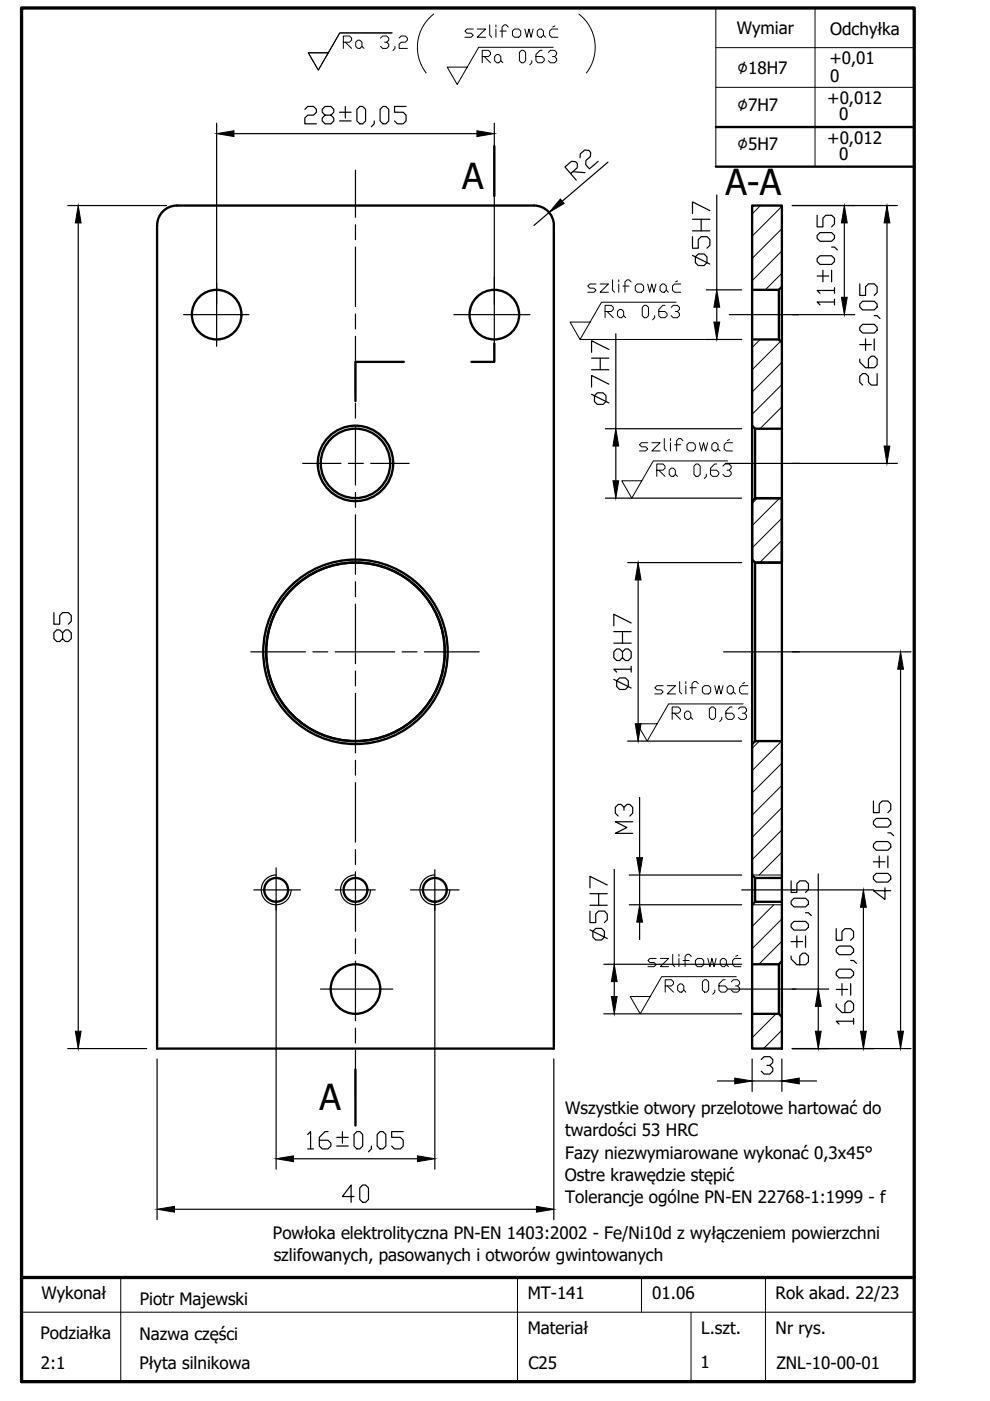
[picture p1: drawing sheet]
<svg xmlns="http://www.w3.org/2000/svg" width="210mm" height="297mm" viewBox="0 0 210 297" stroke-linecap="round" stroke-linejoin="round" font-family="sans-serif">
<!-- layer: tabelka -->
<path d="M151.8 10.1h42M151.8 18.5h42M172.8 1.7v33.6M193.8 1.7h-42v33.6M4.6 278.2h189.2M25.6 270.9v22M109.7 270.9v22M136 270.9v7.3M146.5 278.2v14.7M162.3 270.9v22" fill="none" stroke="#000" stroke-width=".21"/>
<!-- layer: ramka -->
<path d="M4.6 1.7h189.2v291.2h-189.2zM4.6 270.9h189.2" fill="none" stroke="#000" stroke-width=".7"/>
<!-- layer: opis -->
<g fill="none" stroke="#000" stroke-width=".21">
<path d="M72.8 8.9h1.3l.4-.4v-.4l-.4-.5h-1.3v2.7M73.2 8.9l1.3 1.4M75.4 8.9l.5-.4h.4l.4 .4v.9l-.4 .5h-.4l-.5-.5zM76.7 9.8l.5 .5M80.7 8.1l.4-.5h.9l.4 .5v.4l-.4 .4h-.4M82 8.9l.4 .5v.4l-.4 .5h-.9l-.4-.5M83.1 7h-11.1l-4.5 7.9-2.1-3.7h4.2M83.7 9.8v.5l-.4 .4M84.6 8.1l.5-.5h.8l.5 .5v.4l-.5 .4h-.8l-.5 .5v.9h1.8M92 3a8.9 8.9 0 0 0-1.6 12.5M102.2 12h1.4l.4-.4v-.5l-.4-.4h-1.4v2.6M102.7 12l1.3 1.3"/>
<path d="M104.9 12l.4-.4h.4l.5 .4v.9l-.5 .4h-.4l-.4-.4zM106.2 12.9l.4 .4M110.6 10.7h.4l.4 .4v1.8l-.4 .4h-.4l-.5-.4v-1.8zM112.8 12.9v.4l-.5 .4M114.9 10.7h-.4l-.9 .9v1.3l.5 .4h.8l.5-.4v-.5l-.5-.4h-1.3M116.3 11.1l.4-.4h.9l.4 .4v.5l-.4 .4h-.5M117.3 10h-15.8l-4.6 7.9-2.1-3.7h4.3M117.6 12l.4 .4v.5l-.4 .4h-.9l-.4-.4M122.7 3a8.9 8.9 0 0 1 1.6 12.5M128.3 66h1.3l.4-.4v-.4l-.4-.5h-1.3v2.7M128.7 66l1.3 1.4M130.9 66l.5-.4h.4l.4 .4v.9l-.4 .5h-.4l-.5-.5z"/>
<path d="M132.2 66.9l.5 .5M136.6 64.7h.5l.4 .5v1.7l-.4 .5h-.5l-.4-.5v-1.7zM138.8 66.9v.5l-.4 .4M141 64.7h-.4l-.9 .9v1.3l.4 .5h.9l.4-.5v-.4l-.4-.5h-1.3M142.3 65.2l.4-.5h.9l.5 .5v.4l-.5 .4h-.4M143.3 64.1h-15.8l-4.5 7.9-2.1-3.7h4.2M143.6 66l.5 .5v.4l-.5 .5h-.9l-.4-.5M139.3 99.7h1.3l.4-.4v-.5l-.4-.4h-1.3v2.6M139.7 99.7l1.3 1.3M142.3 99.3h.5l.4 .4v.9l-.4 .4h-.5l-.4-.4v-.9zM147.6 98.4h.4l.5 .4v1.8l-.5 .4h-.4l-.5-.4v-1.8zM152 98.4h-.5l-.9 .9v1.3l.5 .4h.9l.4-.4v-.5l-.4-.4h-1.4"/>
<path d="M153.3 98.8l.4-.4h.9l.4 .4v.5l-.4 .4h-.5M154.3 97.7h-15.8l-4.5 7.9-2.2-3.7h4.3M154.6 99.7l.4 .4v.5l-.4 .4h-.9l-.4-.4M143.2 100.6l.4 .4M149.8 100.6v.4l-.5 .4M142.5 151.2h1.3l.5-.4v-.5l-.5-.4h-1.3v2.6M142.9 151.2l1.4 1.3M145.1 151.2l.5-.4h.4l.5 .4v.9l-.5 .4h-.4l-.5-.4zM146.5 152.1l.4 .4M150.4 150.3l.4-.4h.5l.4 .4v1.8l-.4 .4h-.5l-.4-.4zM153 152.1v.4l-.4 .5M155.2 149.9h-.4l-.9 .9v1.3l.4 .4h.9l.5-.4v-.4l-.5-.5h-1.3"/>
<path d="M156.5 150.3l.5-.4h.9l.4 .4v.5l-.4 .4h-.5M157.6 149.2h-15.8l-4.6 7.9-2.1-3.6h4.2M157.9 151.2l.4 .5v.4l-.4 .4h-.9l-.5-.4M141 209h1.4l.4-.4v-.4l-.4-.5h-1.4v2.7M141.5 209l1.3 1.4M143.7 209l.4-.4h.4l.5 .4v.9l-.5 .5h-.4l-.4-.5zM145 209.9l.4 .5M148.9 208.2l.5-.5h.4l.4 .5v1.7l-.4 .5h-.4l-.5-.5zM151.6 209.9v.5l-.5 .4M153.7 207.7h-.4l-.9 .9v1.3l.5 .5h.8l.5-.5v-.4l-.5-.5h-1.3M155.1 208.2l.4-.5h.9l.4 .5v.4l-.4 .4h-.5M156.1 207.1h-15.8l-4.6 7.9-2.1-3.7h4.3"/>
<path d="M156.4 209l.4 .5v.4l-.4 .5h-.9l-.4-.5"/>
</g>
<!-- layer: Widoczne (ISO) -->
<g fill="none" stroke="#000" stroke-width=".5">
<path d="M151.8 26.9h42M151.8 35.3h42M33.3 47.8a4.2 4.2 0 0 1 4.2-4.2h75.7a4.2 4.2 0 0 1 4.2 4.2v174.5h-84.1v-174.5M159.5 43.6h6.3v178.7h-6.3zM159.5 72h5.6M159.5 61.5h5.6M165.8 60.8l-.7 .7v10.5l.7 .6M159.5 90.3l.6 .6v14.7l-.6 .6M160.1 90.9h5.7M159.5 105.6v13.7M159.5 118.6l.6 .7M160.1 119.3v37.8"/>
<path d="M165.8 105.6h-5.7h5.7v13.7h-5.7M160.1 157.1h5.7M160.1 157.1l-.6 .7M159.5 185.5l.6 .6M160.1 186.1v5.1l-.6 .6M160.1 191.2h5.7M160.1 186.1h5.7M159.5 215h5.6M159.5 204.4h5.6M165.8 203.8l-.7 .6v10.6l.7 .6"/>
<circle cx="45.9" cy="66.7" r="5.3"/>
<circle cx="104.8" cy="66.7" r="5.3"/>
<circle cx="75.4" cy="98.2" r="7.4"/>
<circle cx="75.4" cy="98.2" r="8"/>
<circle cx="75.4" cy="138.2" r="19.6"/>
<circle cx="75.4" cy="138.2" r="18.9"/>
<circle cx="58.6" cy="188.7" r="2.52"/>
<circle cx="75.4" cy="188.7" r="2.52"/>
<circle cx="92.2" cy="188.7" r="2.52"/>
<circle cx="75.4" cy="209.7" r="5.3"/>
</g>
<!-- layer: osie -->
<g fill="none" stroke="#000" stroke-width=".25">
<path d="M75.4 36.1v10M75.4 47.7v3.1M75.4 52.4v12.6M104.8 58.7v15M38.9 66.7h13.9M45.9 60v13.4M75.4 66.6v3.1M75.4 71.3v12.6M96.2 66.7h16.2M154.6 66.7h14.7M64.2 98.3h8.1M73.9 98.3h3.1"/>
<path d="M75.4 85.5v3.2M75.4 90.2v12.6M78.6 98.3h8.1M153.8 98.3h15.7M75.4 104.4v3.2M75.4 109.2v12.6M53.2 138.2h11.6M66.3 138.2h3.2M71.1 138.2h12.6M75.4 123.4v3.1M75.4 128.1v12.6M85.3 138.2h3.1"/>
<path d="M90 138.2h11.6M153.4 138.2h16.1M75.4 142.3v3.1M75.4 147v12.6M75.4 161.2v3.2M75.4 165.9v12.6M53.8 188.7h9.9M58.5 184v9M71 188.7h8.6M75.4 180.1v3.2M75.4 184.9v12.6M75.4 199v3.2"/>
<path d="M87 188.7h10.3M92.2 184.4v8.6M157.3 188.7h11.2M68 209.7h15.3M75.4 203.8v12.6M75.4 218v3.1M154.3 209.7h14.4M75.4 222.7v10"/>
</g>
<!-- layer: Warstwa1 -->
<path d="M58.6 185.5a3.2 3.2 0 0 0-3.2 3.2 3.2 3.2 0 0 0 3.2 3.1 3.2 3.2 0 0 0 3.1-3.1M75.4 185.5a3.2 3.2 0 0 0-3.2 3.2 3.2 3.2 0 0 0 3.2 3.1 3.2 3.2 0 0 0 3.1-3.1M92.2 185.5a3.2 3.2 0 0 0-3.2 3.2 3.2 3.2 0 0 0 3.2 3.1 3.2 3.2 0 0 0 3.2-3.1" fill="none" stroke="#000" stroke-width=".25"/>
<path d="M104.8 31v10.6M85.6 76.7h-10.2v8.3M104.8 72.8v3.9h-4.9M75.4 226.7v11.9" fill="none" stroke="#000" stroke-width=".5"/>
<!-- layer: Kreskowanie (ISO) -->
<g fill="none" stroke="#000" stroke-width=".21">
<path d="M161.2 43.6l-1.7 1.8M165.8 43.8l-6.3 6.3M165.8 48.5l-6.3 6.3M165.8 53.2l-6.3 6.3M165.8 57.9l-3.5 3.6M161.2 72l-1.7 1.7M165.5 72.3l-6 6.1M165.8 76.8l-6.3 6.3M165.8 81.5l-6.3 6.3M165.8 86.3l-4.7 4.6M160.6 105.6l-1.1 1.1M165.3 105.6l-5.8 5.8"/>
<path d="M165.8 109.9l-6.3 6.3M165.8 114.6l-4.7 4.7M161 157.1l-1.5 1.6M165.7 157.1l-6.2 6.3M165.8 161.8l-6.3 6.3M165.8 166.5l-6.3 6.3M165.8 171.2l-6.3 6.3M165.8 176l-6.3 6.3M164.1 191.8l-4.6 4.6M165.8 180.7l-4.9 4.8M165.8 185.4l-.1 .1M165.8 194.8l-6.3 6.3"/>
<path d="M165.8 199.6l-4.9 4.8M159.8 215l-.3 .3M164.5 215l-5 5M165.8 218.4l-3.9 3.9"/>
</g>
<!-- layer: gwint -->
<path d="M159.5 191.8h6.3M159.5 185.5h6.3" fill="none" stroke="#000" stroke-width=".21"/>
<!-- layer: Symbol (ISO) -->
<g fill="none" stroke="#000" stroke-width=".25">
<path d="M45.9 26.1v38.4M49.6 28.3h51.5M64.6 23.2l.6-.6h1.3l.6 .6v.6l-.6 .6h-1.3l-.6 .6v1.3h2.5M68.9 24.4l-.6-.6v-.6l.6-.6h1.3l.6 .6v.6l-.6 .6h-1.3l-.6 .6v.6l.6 .7h1.3l.6-.7v-.6l-.6-.6M72 25.6h2.4M72 23.8h2.4M73.2 22.6v2.4M75.7 23.2l.6-.6h.6l.6 .6v2.4l-.6 .7h-.6l-.6-.7zM79.4 25.6v.7l-.7 .6M80.6 23.2l.6-.6h.6l.6 .6v2.4l-.6 .7h-.6l-.6-.7zM86.1 22.6h-2.4v1.2h1.8l.6 .6v1.2l-.6 .7h-1.2l-.6-.7M104.8 26.1v38.4"/>
<path d="M121 36.8l1.4-1.2v-.9l-.4-.4-.8-.1-1.4 1.2 2.4 2.8M121.4 36.4l2.6 .2M123 33.5v-.9l1-.8 .8 .1 .4 .4v.9l-1 .8v.9l.8 .9 1.8-1.6M128.9 34.4l-9.7 8.3M14.4 43.6h20.9M16.6 47.3v171.3M116.4 45l-3.2 2.8M146.8 50.2v2.4h1.3v-1.8l.6-.6h1.2l.6 .6v1.2l-.6 .6M146.8 54.2l3.7 1.8M146.8 48.9h3.7M146.8 46.5h3.7M148.1 53.8h1.2l.6 .7v1.2l-.6 .6h-1.2l-.7-.6v-1.2z"/>
<path d="M148.7 46.5v2.4M150.5 44.6l-3.7-1.8v2.5M152 41.3v20.2M168 43.6h22.3M173.2 54.8l.7-.6h2.4l.6 .6v.7l-.6 .6h-2.4l-.7-.6zM173.2 49.9l.7-.6h2.4l.6 .6v.6l-.6 .7h-2.4l-.7-.7zM173.2 45.6v2.5h1.3v-1.8l.6-.7h1.2l.6 .7v1.2l-.6 .6M173.2 58.5h2.5M174.5 57.3v2.4M176.3 52.4h.6l.6 .6M176.3 57.3v2.4M179 47.3v15.7"/>
<path d="M188.1 47.3v47.3M125.4 78.4h3.7M125.4 75.9h3.7M127.3 75.9v2.5M129.1 74.1l-3.7-1.9v2.5M130.6 70.8v20.1M149.8 72h7.5M149.8 61.5h7.5M152 65.1v3.2M168 66.7h13.2M176.9 64h-3.7l.7 .7M176.9 61.6h-3.7l.7 .6"/>
<path d="M176.9 61v1.2M176.9 63.4v1.3M182.3 76.1v.6l1.2 1.3h1.9l.6-.6v-1.3l-.6-.6h-.7l-.6 .6v1.9M182.3 69.4l.6-.6h2.5l.6 .6v.6l-.6 .6h-2.5l-.6-.6zM182.3 64.5l.6-.6h2.5l.6 .6v.6l-.6 .6h-2.5l-.6-.6zM182.3 60.2v2.4h1.2v-1.8l.6-.6h1.3l.6 .6v1.2l-.6 .6M182.3 73.1h2.4M183.5 71.8v2.5M185.4 66.9h.6l.6 .6M185.4 71.8v2.5M186 79.2v2.4h-1.3l-.6-.6v-1.2l-.6-.6h-.6l-.6 .6v1.2l.6 .6M125.4 83.6l3.7 1.8"/>
<path d="M126 83.9l.7-.6h1.2l.6 .6v1.2l-.6 .6h-1.2l-.7-.6zM128.4 90.9h28.9M129.1 81.4l-3.7-1.8v2.5M130.6 94.6v7.3M168 98.3h22.3M128.4 105.6h28.9M133.1 119.3h24.2M11.4 129.9v2.4h1.3v-1.8l.6-.6h1.2l.6 .6v1.2l-.6 .6M13.3 134.2l.6-.6h.6l.6 .6v1.2l-.6 .6h-.6l-.6-.6v-1.2l-.6-.6h-.7l-.6 .6v1.2l.6 .6h.7l.6-.6M130.1 136.4h3.7M130.1 133.9h3.7M132 138.2l.6-.6h.6l.6 .6v1.2l-.6 .6h-.6l-.6-.6v-1.2l-.6-.6h-.6l-.7 .6v1.2l.7 .6h.6l.6-.6"/>
<path d="M132 133.9v2.5M133.8 132.1l-3.7-1.9v2.5M135.3 123v30.5M168 138.2h25.2M130.1 144l3.7 1.9M130.8 144.3l.6-.6h1.2l.6 .6v1.3l-.6 .6h-1.2l-.6-.6zM133.1 157.1h24.2M133.8 141.9h-3.7l.7 .6M133.8 141.3v1.2M190.9 141.9v76.7M132.3 171.8v-.6l-.6-.6h-.6l-.6 .6v1.2l.6 .6M132.3 171.2l.6-.6h.6l.6 .6v1.2l-.6 .6"/>
<path d="M134.1 174.2h-3.6l2.4 1.3-2.4 1.2h3.6M135.6 169.1v12.7M185.2 179l.6-.6h2.4l.7 .6v.6l-.7 .7h-2.4l-.6-.7zM185.2 174.1l.6-.6h2.4l.7 .6v.6l-.7 .7h-2.4l-.6-.7zM185.2 169.8v2.5h1.2v-1.8l.6-.7h1.2l.7 .7v1.2l-.7 .6M188.2 176.6h.7l.6 .6M58.5 190.9v57M92.2 190.9v57M125.1 193.2v2.4h1.2v-1.8l.6-.6h1.2l.7 .6v1.2l-.7 .6M125.1 197.1l3.7 1.9M125.1 191.9h3.7M125.1 189.5h3.7"/>
<path d="M125.7 197.4l.6-.6h1.2l.6 .6v1.3l-.6 .6h-1.2l-.6-.6zM126.9 189.5v2.4M128.8 187.6l-3.7-1.8v2.5M130.2 184.3v20.1M133.4 191.8h23.9M133.4 185.5h23.9M135.6 185.5v6.3M135.6 195.5v3.7M167.7 196l.6-.6h2.5l.6 .6v.6l-.6 .6h-2.5l-.6-.6zM167.7 191.1l.6-.7h2.5l.6 .7v.6l-.6 .6h-2.5l-.6-.6zM167.7 186.8v2.4h1.3v-1.8l.6-.6h1.2l.6 .6v1.2l-.6 .6M167.7 199.6h2.5"/>
<path d="M168 188.7h17.3M169 198.4v2.5M170.8 193.5h.6l.6 .6M170.8 198.4v2.5M173.5 185.3v24.4M177.3 196.9v2.5h1.2v-1.9l.6-.6h1.3l.6 .6v1.2l-.6 .7M183.1 192.4v26.2M185.2 185.8l.6-.6h2.4l.7 .6v.6l-.7 .6h-2.4l-.6-.6zM185.2 182.7h2.4M186.4 181.5v2.4M187.6 188.2v2.5l-2.4-1.9h3.7M188.2 181.5v2.4"/>
<path d="M128 215h29.3M128 204.4h29.3M130.2 208.1v3.2M167.7 202.7v.6l1.3 1.3h1.8l.6-.7v-1.2l-.6-.6h-.6l-.6 .6v1.9M168 209.7h7.7M173.5 213.4v5.2M177.3 212.8v.7l1.2 1.2h1.9l.6-.6v-1.3l-.6-.6h-.7l-.6 .6v1.9M177.3 209.8h2.4M177.9 205.5h2.5l.6 .6v.6l-.6 .6h-2.5l-.6-.6v-.6zM177.9 200.6h2.5l.6 .6v.6l-.6 .6h-2.5l-.6-.6v-.6zM178.5 208.6v2.4M180.4 203.6h.6l.6 .7"/>
<path d="M180.4 208.6v2.4M181 216.5h-3.7l.6 .6M181 215.9v1.2M14.4 222.3h16.7M33.3 224.5v34.1M69.5 239.9h-.6l-1.2 1.2v1.9l.6 .6h1.2l.7-.6v-.6l-.7-.6h-1.8M72.6 239.9v2.5M85.5 239.9h-2.5v1.2h1.9l.6 .7v1.2l-.6 .6h-1.2l-.7-.6M117.4 224.5v34.1M152.1 229.2h3.7M159.5 224.5v6.9M159.5 229.2h6.3"/>
<path d="M161.4 224.6l.6-.6h1.2l.7 .6v.7l-.7 .6h-.6M163.2 225.9l.7 .6v.6l-.7 .6h-1.2l-.6-.6M165.8 224.5v6.9M168 222.3h25.2M169.5 229.2h3.6M37 256.4h76.7M62.2 245.7h26.3M65.2 240.5l.7-.6v3.7M65.2 243.6h1.3M71.4 243h2.4M71.4 241.1h2.4M75.1 253.7h-2.5l1.8-2.5v3.7"/>
<path d="M75.1 240.5l.6-.6h.6l.6 .6v2.5l-.6 .6h-.6l-.6-.6zM76.3 251.9l.6-.7h.6l.6 .7v2.4l-.6 .6h-.6l-.6-.6zM78.7 243v.6l-.6 .6M80 240.5l.6-.6h.6l.6 .6v2.5l-.6 .6h-.6l-.6-.6z"/>
</g>
<g fill="#000" stroke="#000" stroke-width=".21">
<path d="M45.9 28.3l3.7-.6v1.3zM101.1 27.7l3.7 .6-3.7 .7zM16.6 43.6l.6 3.7h-1.2zM118.8 42.2l.8 .9-3.2 1.9zM179 43.6l.6 3.7h-1.2zM188.1 43.6l.6 3.7h-1.3zM151.4 68.3h1.2l-.6 3.7zM152 61.5l.6 3.6h-1.2zM178.4 63h1.2l-.6 3.7zM130.6 90.9l.6 3.7h-1.2zM187.4 94.6h1.3l-.6 3.7zM130 101.9h1.2l-.6 3.7z"/>
<path d="M135.3 119.3l.6 3.7h-1.2zM134.7 153.5h1.2l-.6 3.6zM190.9 138.2l.7 3.7h-1.3zM135.6 191.8l.6 3.7h-1.2zM135 181.8h1.2l-.6 3.7zM183.1 188.7l.6 3.7h-1.3zM16 218.6h1.2l-.6 3.7zM129.6 211.3h1.2l-.6 3.7zM130.2 204.4l.6 3.7h-1.2zM172.9 218.6h1.2l-.6 3.7zM173.5 209.7l.6 3.7h-1.2zM182.4 218.6h1.3l-.6 3.7z"/>
<path d="M190.3 218.6h1.3l-.7 3.7zM155.8 228.6l3.7 .6-3.7 .6zM165.8 229.2l3.7-.6v1.2zM33.3 256.4l3.7-.6v1.2zM58.5 245.7l3.7-.6v1.2zM88.5 245.1l3.7 .6-3.7 .6zM113.7 255.8l3.7 .6-3.7 .6z"/>
</g>
<!-- layer: wymiary -->
<path d="M123 72h26.8" fill="none" stroke="#000" stroke-width=".21"/>
<g font-size="7.6">
<text x="98" y="40.1">A</text>
<text x="153.8" y="41.3">A-A</text>
<text x="67.8" y="235.3">A</text>
</g>
<g font-size="6.2">
<text x="97.4" y="9.2">szlifować</text>
<text x="134.4" y="97">szlifować</text>
<text x="137.6" y="148.5">szlifować</text>
</g>
<g font-size="5.7">
<text x="123.5" y="63.1">szlifować</text>
<text x="136.2" y="206">szlifować</text>
</g>
<g font-size="4.1">
<text x="156.3" y="15.7">∅</text>
<text x="156.3" y="23.5">∅</text>
<text x="156.3" y="31.9">∅</text>
</g>
<g font-size="3.6">
<text x="156.2" y="7.3">Wymiar</text>
<text x="176" y="7.4">Odchyłka</text>
<text x="158.6" y="15.7">18H7</text>
<text x="175.9" y="13.5">+0,01</text>
<text x="176" y="17.3">0</text>
<text x="158.6" y="23.5">7H7</text>
<text x="175.4" y="22">+0,012</text>
<text x="177.9" y="25.5">0</text>
<text x="158.6" y="31.9">5H7</text>
<text x="175.4" y="30.4">+0,012</text>
<text x="177.9" y="33.9">0</text>
<text x="119.8" y="236.2">Wszystkie otwory przelotowe hartować do</text>
<text x="119.8" y="240.9">twardości 53 HRC</text>
<text x="119.8" y="245.6">Fazy niezwymiarowane wykonać 0,3x45°</text>
<text x="119.7" y="250.4">Ostre krawędzie stępić</text>
<text x="119.8" y="255.1">Tolerancje ogólne PN-EN 22768-1:1999 - f</text>
<text x="57.9" y="262.7">Powłoka elektrolityczna PN-EN 1403:2002 - Fe/Ni10d z wyłączeniem powierzchni</text>
<text x="58" y="267.3">szlifowanych, pasowanych i otworów gwintowanych</text>
<text x="8.8" y="275.5">Wykonał</text>
<text x="111.9" y="275.4">MT-141</text>
<text x="138.3" y="275.4">01.06</text>
<text x="164.5" y="275.5">Rok akad. 22/23</text>
<text x="29.6" y="276.7">Piotr Majewski</text>
<text x="8.6" y="283.9">Podziałka</text>
<text x="29.6" y="284.1">Nazwa części</text>
<text x="111.9" y="282.9">Materiał</text>
<text x="148.7" y="282.7">L.szt.</text>
<text x="164.5" y="282.7">Nr rys.</text>
<text x="8.6" y="290.2">2:1</text>
<text x="29.6" y="290.2">Płyta silnikowa</text>
<text x="112" y="290.2">C25</text>
<text x="148.5" y="290.1">1</text>
<text x="164.6" y="290.1">ZNL-10-00-01</text>
</g>
</svg>
